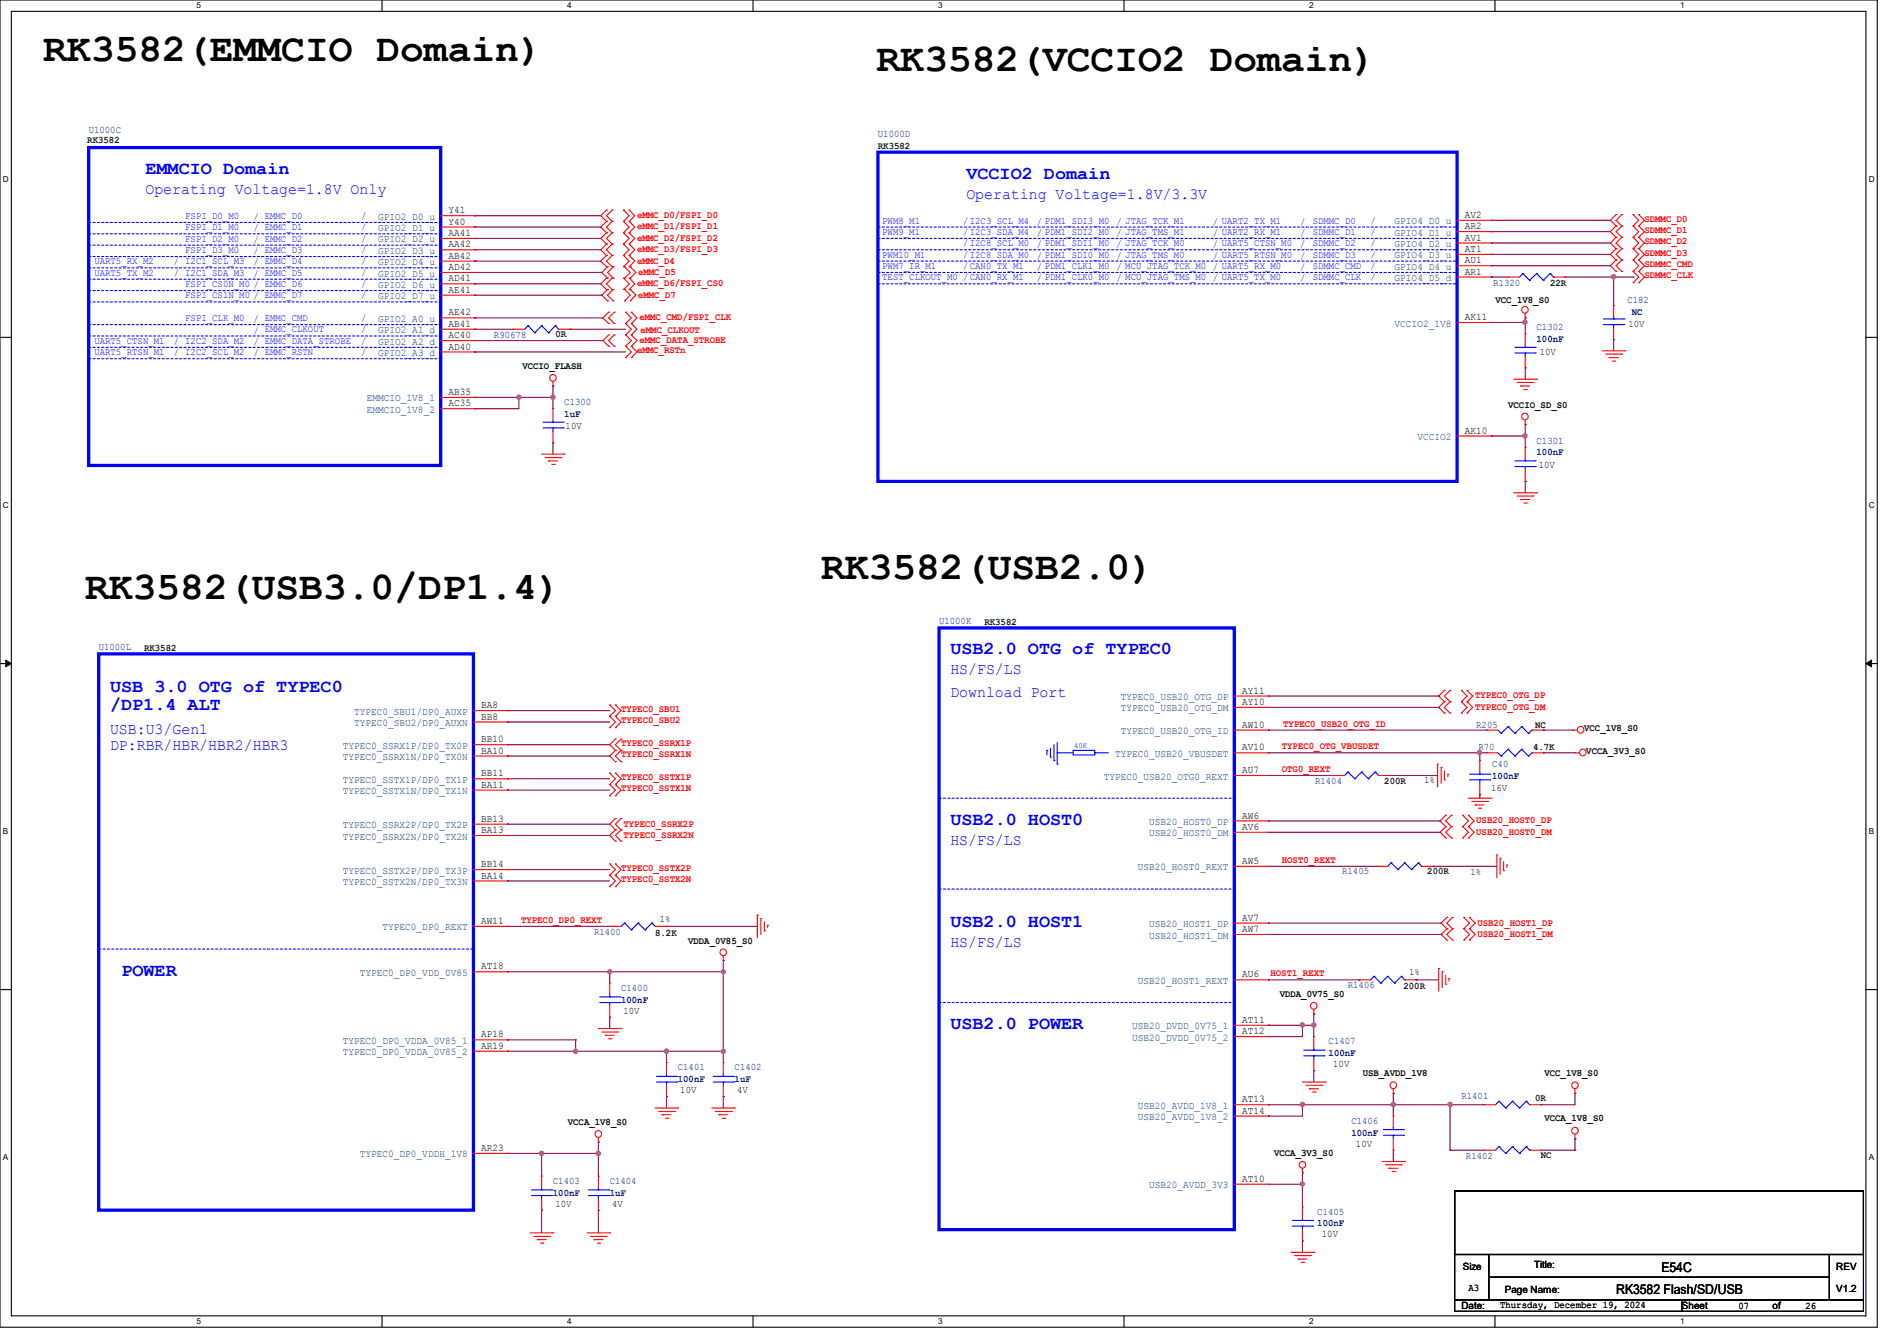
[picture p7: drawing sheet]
<svg xmlns="http://www.w3.org/2000/svg" width="297mm" height="210mm" viewBox="0 0 297 210" stroke-linecap="round" stroke-linejoin="round" font-family="sans-serif">
<path d="M0 0h293.9v207.9h-293.9zM1.8 1.8h290.3v204.3h-290.3z" fill="none" stroke="#000" stroke-width=".17"/>
<g fill="#fff">
<path d="M30.8 .2h.7v1.4h-.7z"/>
<path d="M30.8 206.2h.7v1.4h-.7z"/>
</g>
<path d="M59.8 0v1.8M59.8 206.1v1.8" fill="none" stroke="#000" stroke-width=".17"/>
<g fill="#fff">
<path d="M88.8 .2h.7v1.4h-.7z"/>
<path d="M88.8 206.2h.7v1.4h-.7z"/>
</g>
<path d="M117.9 0v1.8M117.9 206.1v1.8" fill="none" stroke="#000" stroke-width=".17"/>
<g fill="#fff">
<path d="M146.9 .2h.7v1.4h-.7z"/>
<path d="M146.9 206.2h.7v1.4h-.7z"/>
</g>
<path d="M176 0v1.8M176 206.1v1.8" fill="none" stroke="#000" stroke-width=".17"/>
<g fill="#fff">
<path d="M205 .2h.7v1.4h-.7z"/>
<path d="M205 206.2h.7v1.4h-.7z"/>
</g>
<path d="M234.1 0v1.8M234.1 206.1v1.8" fill="none" stroke="#000" stroke-width=".17"/>
<g fill="#fff">
<path d="M263.1 .2h.6v1.4h-.6z"/>
<path d="M263.1 206.2h.6v1.4h-.6z"/>
<path d="M.5 27.3h.9v1.4h-.9z"/>
<path d="M292.6 27.3h.9v1.4h-.9z"/>
<path d="M.5 78.4h.9v1.4h-.9z"/>
<path d="M292.6 78.4h.9v1.4h-.9z"/>
</g>
<path d="M0 52.8h1.8M292.1 52.8h1.8" fill="none" stroke="#000" stroke-width=".17"/>
<g fill="#fff">
<path d="M.5 129.5h.8v1.4h-.8z"/>
<path d="M292.6 129.5h.8v1.4h-.8z"/>
</g>
<path d="M0 103.9h1.8M292.1 103.9h1.8" fill="none" stroke="#000" stroke-width=".17"/>
<path d="M.9 103.4l.9 .5-.9 .5zM292.1 103.9l.9-.5v1z" fill="#000" stroke="#000" stroke-width=".16"/>
<g fill="#fff">
<path d="M.5 180.5h.8v1.4h-.8z"/>
<path d="M292.6 180.5h.8v1.4h-.8z"/>
</g>
<path d="M0 155h1.8M292.1 155h1.8M227.8 186.5h64v10h-64zM227.8 196.5h5.3v7.1h-5.3zM233.1 196.5h53.3v3.5h-53.3zM286.4 196.5h5.4v7.1h-5.4zM227.8 203.6h35.5v1.8h-35.5zM233.1 200h53.3v3.6h-53.3zM263.3 203.6h28.5v1.8h-28.5z" fill="none" stroke="#000" stroke-width=".17"/>
<g fill="none" stroke="#f00" stroke-width=".17">
<path d="M69 33.8h5.3M69 35.6h5.3M69 37.3h5.3M69 39.1h5.3M74.3 33.8h.1M74.3 35.6h.1M74.3 37.3h.1M74.3 39.1h.1M95 32.9h.1M95 34.7h.1M95 36.4h.1M95 38.2h.1"/>
<path d="M95 32.9l-.9 .9 .9 .9M95 38.2l-.9 .9 .9 .9M95 34.7l-.9 .9 .9 .8M95 36.4l-.9 .9 .9 .9M95.8 34.7h.1M95.8 32.9h.1M95.8 36.4h.1M95.8 38.2h.1M95.8 36.4l-.8 .9 .8 .9M95.8 32.9l-.8 .9 .8 .9M95.8 34.7l-.8 .9 .8 .8M95.8 38.2l-.8 .9 .8 .9"/>
<path d="M97.6 34.7h.1M97.6 32.9h.1M97.6 36.4h.1M97.6 38.2h.1M97.6 36.4l.9 .9-.9 .9M97.6 32.9l.9 .9-.9 .9M97.6 34.7l.9 .9-.9 .8M97.6 38.2l.9 .9-.9 .9M98.5 34.7h.1M98.5 32.9h.1M98.5 36.4h.1M98.5 38.2h.1"/>
<path d="M98.5 34.7l.9 .9-.9 .8M98.5 38.2l.9 .9-.9 .9M98.5 32.9l.9 .9-.9 .9M98.5 36.4l.9 .9-.9 .9M228.1 34.5h5.4M228.1 36.3h5.4M228.1 38.1h5.4M228.1 39.8h5.4M233.5 34.5h.1M233.5 36.3h.1M233.5 38.1h.1M233.5 39.8h.1"/>
<path d="M253 33.6h.1M253 35.4h.1M253 37.2h.1M253 38.9h.1M253 33.6l-.9 .9 .9 .9M253 38.9l-.9 .9 .9 .9M253 35.4l-.9 .9 .9 .9M253 37.2l-.9 .9 .9 .8M253.9 35.4h.1M253.9 33.6h.1M253.9 37.2h.1M253.9 38.9h.1"/>
<path d="M253.9 33.6l-.9 .9 .9 .9M253.9 37.2l-.9 .9 .9 .8M253.9 35.4l-.9 .9 .9 .9M253.9 38.9l-.9 .9 .9 .9M255.7 35.4h.1M255.7 33.6h.1M255.7 37.2h.1M255.7 38.9h.1M255.7 37.2l.9 .9-.9 .8M255.7 33.6l.9 .9-.9 .9M255.7 38.9l.9 .9-.9 .9M255.7 35.4l.9 .9-.9 .9"/>
<path d="M256.6 35.4h.1M256.6 33.6h.1M256.6 37.2h.1M256.6 38.9h.1M256.6 38.9l.9 .9-.9 .9M256.6 33.6l.9 .9-.9 .9M256.6 35.4l.9 .9-.9 .9M256.6 37.2l.9 .9-.9 .8M69 51.6h5.3M69 49.8h5.3M69 40.9h5.3M69 42.7h5.3"/>
<path d="M69 44.4h5.3M69 46.2h5.3M69 55.1h5.3M69 53.3h5.3M74.3 51.6h.1M74.3 49.8h.1M74.3 40.9h.1M74.3 42.7h.1M74.3 44.4h.1M74.3 46.2h.1M74.3 55.1h.1M74.3 53.3h.1"/>
<path d="M80.3 51.6h.1M80.3 51.6h1.8M86.6 59.7v.8M87.5 51.6h1.7M89.2 51.6h.1M95 40h.1M95 41.8h.1M95 43.6h.1M95 45.3h.1M95 40l-.9 .9 .9 .9M95 43.6l-.9 .8 .9 .9M95.1 41.8h.1"/>
<path d="M95.1 43.6h.1M95.1 45.3h.1M95.1 47.1h.1M95.1 41.8l-.9 .9 .9 .9M95.1 45.3l-.9 .9 .9 .9M95.3 48.9h.1M95.3 50.7h.1M95.3 52.5h.1M95.3 54.2h.1M95.3 48.9l-.9 .9 .9 .9M95.3 52.5l-.9 .8 .9 .9M95.8 41.8h.1"/>
<path d="M95.8 40h.1M95.8 45.3h.1M95.8 43.6h.1M95.8 40l-.8 .9 .8 .9M95.8 43.6l-.8 .8 .8 .9M96 43.6h.1M96 41.8h.1M96 47.1h.1M96 45.3h.1M96 41.8l-.9 .9 .9 .9M96 45.3l-.9 .9 .9 .9M96.2 50.7h.1"/>
<path d="M96.2 48.9h.1M96.2 54.2h.1M96.2 52.5h.1M96.2 48.9l-.9 .9 .9 .9M96.2 52.5l-.9 .8 .9 .9M97.6 41.8h.1M97.6 40h.1M97.6 45.3h.1M97.6 43.6h.1M97.6 43.6l.9 .8-.9 .9M97.6 40l.9 .9-.9 .9M97.8 43.6h.1"/>
<path d="M97.8 41.8h.1M97.8 47.1h.1M97.8 45.3h.1M97.8 45.3l.9 .9-.9 .9M97.8 41.8l.9 .9-.9 .9M98 52.5h.1M98 50.7h.1M98 56h.1M98 54.2h.1M98 48.9h.1M98 50.7l.8 .9-.8 .9M98 54.2l.8 .9-.8 .9"/>
<path d="M98 52.5l.8 .8-.8 .9M98 48.9l.8 .9-.8 .9M98.5 41.8h.1M98.5 40h.1M98.5 45.3h.1M98.5 43.6h.1M98.5 40l.9 .9-.9 .9M98.5 43.6l.9 .8-.9 .9M98.7 43.6h.1M98.7 41.8h.1M98.7 47.1h.1M98.7 45.3h.1"/>
<path d="M98.7 41.8l.9 .9-.9 .9M98.7 45.3l.9 .9-.9 .9M98.8 52.5h.1M98.8 50.7h.1M98.8 56h.1M98.8 54.2h.1M98.8 48.9h.1M98.8 50.7l.9 .9-.9 .9M98.8 54.2l.9 .9-.9 .9M98.8 48.9l.9 .9-.9 .9M98.8 52.5l.9 .8-.9 .9M228.1 43.4h5.4"/>
<path d="M228.1 41.6h5.4M228.1 50.5h5.4M233.5 43.4h.1M233.5 41.6h.1M233.5 50.5h.1M236.1 43.4h.1M236.1 43.4h1.8M237 59.4h3.6M237.5 59.9h2.5M238.8 49.8h.1M238.8 52.3h.1M238.8 57.6h.1"/>
<path d="M238.8 49.1v.7M238.8 52.3v1.8M238.8 55.8v1.8M240 59.9h.1M240.6 59.4h.1M243.2 43.4h1.8M245 43.4h.1M250.9 54.9h3.5M251.4 55.5h2.5M251.9 56h.1M251.9 56h1.5M252.5 56.6h.3"/>
<path d="M252.6 47.8h.1M252.6 53.2h.1M252.6 47.8v1.8M252.6 51.4v1.8M252.8 56.6h.1M253 40.7h.1M253 42.5h.1M253 40.7l-.9 .9 .9 .9M253.9 55.5h.1M253.9 40.7h.1M253.9 42.5h.1M253.9 40.7l-.9 .9 .9 .9"/>
<path d="M254.4 54.9h.1M255.7 40.7h.1M255.7 42.5h.1M255.7 44.3h.1M255.7 40.7l.9 .9-.9 .9M255.7 42.5l.9 .9-.9 .9M256.6 40.7h.1M256.6 42.5h.1M256.6 44.3h.1M256.6 40.7l.9 .9-.9 .9M256.6 42.5l.9 .9-.9 .9M69 62.2h5.3"/>
<path d="M69 64h5.3M74.3 62.2h.1M74.3 64h.1M84.8 71.1h3.5M85.3 71.7h2.5M85.9 72.2h.1M85.9 72.2h1.4M86.4 72.7h.4M86.6 60.5h.1M86.6 64h.1M86.6 69.3h.1M86.6 64v1.8"/>
<path d="M86.6 67.6v1.7M86.8 72.7h.1M87.8 71.7h.1M88.3 71.1h.1M228.1 68.3h5.4M233.5 68.3h.1M237 77.2h3.6M237.5 77.7h2.5M238.1 78.2h.1M238.1 60.5h.1M238.1 78.2h1.4M238.1 60.5h1.4"/>
<path d="M238.6 78.8h.4M238.6 61h.4M238.8 66.5h.1M238.8 70.1h.1M238.8 75.4h.1M238.8 65.8v.7M238.8 70.1v1.7M238.8 73.6v1.8M239 78.8h.1M239 61h.1M240 77.7h.1M240.6 77.2h.1"/>
<path d="M74.1 111.3h5.4M74.1 113.1h5.4M74.1 116.6h5.4M74.1 118.4h5.4M79.5 111.3h.1M79.5 113.1h.1M79.5 116.6h.1M79.5 118.4h.1M95.5 112.2h.1M95.5 110.4h.1M95.5 114h.1M95.5 110.4l.9 .9-.9 .9"/>
<path d="M95.5 112.2l.9 .9-.9 .9M96.4 112.2h.1M96.4 110.4h.1M96.4 114h.1M96.4 115.7h.1M96.4 117.5h.1M96.4 119.3h.1M96.4 110.4l.8 .9-.8 .9M96.4 112.2l.8 .9-.8 .9M96.4 115.7l-.9 .9 .9 .9M96.4 117.5l-.9 .9 .9 .9M97.2 117.5h.1"/>
<path d="M97.2 115.7h.1M97.2 119.3h.1M97.2 115.7l-.8 .9 .8 .9M97.2 117.5l-.8 .9 .8 .9M193.3 117.9h5.3M193.3 114.3h5.3M193.3 109h5.3M193.3 110.8h5.3M198.6 109h.1M198.6 110.8h.1M198.6 114.3h.1M198.6 117.9h.1"/>
<path d="M225.1 119.7h.1M225.1 119.7v3.5M226.1 108.1h.1M226.1 109.9h.1M226.1 111.7h.1M226.1 108.1l-.8 .9 .8 .9M226.1 109.9l-.8 .9 .8 .9M227 109.9h.1M227 108.1h.1M227 111.7h.1M227 108.1l-.9 .9 .9 .9M227 109.9l-.9 .9 .9 .9"/>
<path d="M228.8 109.9h.1M228.8 108.1h.1M228.8 111.7h.1M228.8 108.1l.9 .9-.9 .9M228.8 109.9l.9 .9-.9 .9M229.7 109.9h.1M229.7 108.1h.1M229.7 111.7h.1M229.7 108.1l.9 .9-.9 .9M229.7 109.9l.9 .9-.9 .9M231.7 119.1h.1M231.7 119.1v1.8"/>
<path d="M232.7 117.9h.1M232.7 114.3h.1M232.7 117.9h1.8M232.7 114.3h1.8M239.9 117.9h1.7M239.9 114.3h1.7M241.6 117.9h.1M241.6 114.3h.1M246.3 114.3h.1M246.3 114.3h.7M246.6 117.9h.1M246.6 117.9h.7"/>
<path d="M74.1 122h5.4M74.1 123.7h5.4M74.1 129.1h5.4M74.1 130.9h5.4M74.1 136.2h5.4M74.1 138h5.4M79.5 122h.1M79.5 123.7h.1M79.5 129.1h.1M79.5 130.9h.1M79.5 136.2h.1M79.5 138h.1"/>
<path d="M95.5 122.9h.1M95.5 121.1h.1M95.5 124.6h.1M95.5 137.1h.1M95.5 135.3h.1M95.5 138.9h.1M95.5 121.1l.9 .9-.9 .9M95.5 122.9l.9 .8-.9 .9M95.5 135.3l.9 .9-.9 .9M95.5 137.1l.9 .9-.9 .9M96.4 122.9h.1M96.4 121.1h.1"/>
<path d="M96.4 124.6h.1M96.4 128.2h.1M96.4 130h.1M96.4 131.7h.1M96.4 137.1h.1M96.4 135.3h.1M96.4 138.9h.1M96.4 121.1l.8 .9-.8 .9M96.4 122.9l.8 .8-.8 .9M96.4 128.2l-.9 .9 .9 .9M96.4 130l-.9 .9 .9 .8M96.4 135.3l.8 .9-.8 .9"/>
<path d="M96.4 137.1l.8 .9-.8 .9M97.2 130h.1M97.2 128.2h.1M97.2 131.7h.1M97.2 128.2l-.8 .9 .8 .9M97.2 130l-.8 .9 .8 .8M193.3 128.6h5.3M193.3 130.3h5.3M193.3 135.7h5.3M193.3 121.5h5.3M198.6 128.6h.1M198.6 130.3h.1"/>
<path d="M198.6 135.7h.1M198.6 121.5h.1M208.7 121.5h.1M208.7 121.5h1.8M215.5 135.7h.1M215.5 135.7h1.8M215.9 121.5h1.7M217.6 121.5h.1M222.6 135.7h1.8M224.4 135.7h.1M225.6 120.2h.1M225.6 120.2v2.5"/>
<path d="M226.1 122.1h.1M226.1 120.7v1.4M226.4 127.7h.1M226.4 129.5h.1M226.4 131.2h.1M226.4 127.7l-.9 .9 .9 .9M226.4 129.5l-.9 .8 .9 .9M226.7 121.2h.1M226.7 121.2v.4M227.2 129.5h.1M227.2 127.7h.1M227.2 131.2h.1"/>
<path d="M227.2 127.7l-.8 .9 .8 .9M227.2 129.5l-.8 .8 .8 .9M229 129.5h.1M229 127.7h.1M229 131.2h.1M229 127.7l.9 .9-.9 .9M229 129.5l.9 .8-.9 .9M229.9 129.5h.1M229.9 127.7h.1M229.9 131.2h.1M229.9 125h3.6M229.9 127.7l.9 .9-.9 .9"/>
<path d="M229.9 129.5l.9 .8-.9 .9M230.4 125.5h2.5M231 126.1h.1M231 126.1h1.4M231.5 126.6h.4M231.7 124.5h.1M231.7 122.7v1.8M231.9 126.6h.1M232.9 125.5h.1M233.5 125h.1M234.4 133.9h.1M234.4 133.9v3.6"/>
<path d="M234.9 134.4h.1M234.9 134.4v2.5M235.4 136.4h.1M235.4 135v1.4M235.9 135.5h.1M235.9 135.5v.3M74.1 145.1h5.4M74.1 152.2h5.4M79.5 145.1h.1M79.5 152.2h.1M95.5 154h.1M95.5 159.3h.1"/>
<path d="M95.5 145.1h.1M95.5 154v1.7M95.5 157.5v1.8M95.5 145.1h1.7M102.6 145.1h1.8M104.4 145.1h.1M113.2 150.4h.1M113.2 149.7v.7M118.6 143.3h.1M118.6 143.3v3.6M119.1 143.8h.1M119.1 143.8v2.5"/>
<path d="M119.7 145.8h.1M119.7 144.4v1.4M120.2 144.9h.1M120.2 144.9v.3M193.3 144.6h5.3M193.3 146.3h5.3M193.3 153.5h5.3M198.6 144.6h.1M198.6 146.3h.1M198.6 153.5h.1M205.7 158.8h.1M205.7 158.1v.7"/>
<path d="M212.8 153.5h.1M212.8 153.5h1.8M219.9 153.5h1.8M221.7 153.5h.1M225.3 151.7h.1M225.3 151.7v3.5M225.8 152.2h.1M225.8 152.2v2.5M226.4 154.1h.1M226.4 152.7v1.4M226.5 143.7h.1M226.5 145.5h.1"/>
<path d="M226.5 147.2h.1M226.5 143.7l-.9 .9 .9 .9M226.5 145.5l-.9 .8 .9 .9M226.9 153.2h.1M226.9 153.2v.4M227.4 145.5h.1M227.4 143.7h.1M227.4 147.2h.1M227.4 143.7l-.9 .9 .9 .9M227.4 145.5l-.9 .8 .9 .9M229.2 145.5h.1M229.2 143.7h.1"/>
<path d="M229.2 147.2h.1M229.2 143.7l.9 .9-.9 .9M229.2 145.5l.9 .8-.9 .9M230.1 145.5h.1M230.1 143.7h.1M230.1 147.2h.1M230.1 143.7l.9 .9-.9 .9M230.1 145.5l.9 .8-.9 .9M74.1 162.9h5.4M74.1 164.6h5.4M79.5 162.9h.1M79.5 164.6h.1"/>
<path d="M93.7 178.9h.1M93.7 161.1h3.5M93.7 178.1v.8M94.2 161.6h2.5M94.8 162.1h.1M94.8 162.1h1.4M95.3 162.7h.4M95.7 162.7h.1M96.7 161.6h.1M97.2 161.1h.1M102.6 173.5h3.5M103.1 174.1h2.5"/>
<path d="M103.7 174.6h.1M103.7 174.6h1.4M104.2 175.1h.4M104.4 166.4h.1M104.4 171.7h.1M104.4 166.4v1.8M104.4 170v1.7M104.6 175.1h.1M105.6 174.1h.1M106.1 173.5h.1M111.5 173.5h3.5M112 174.1h2.5"/>
<path d="M112.6 174.6h.1M112.6 174.6h1.4M113.1 175.1h.4M113.2 166.4h.1M113.2 171.7h.1M113.2 166.4v1.8M113.2 170v1.7M113.5 175.1h.1M114.5 174.1h.1M115 173.5h.1M193.3 160.6h5.3M193.3 162.3h5.3"/>
<path d="M193.3 173h5.3M193.3 174.8h5.3M198.6 160.6h.1M198.6 162.3h.1M198.6 173h.1M198.6 174.8h.1M203.9 169.5h3.6M204.5 170h2.5M205 170.5h.1M205 170.5h1.4M205.5 171h.4M205.7 162.3h.1"/>
<path d="M205.7 167.7h.1M205.7 162.3v1.8M205.7 165.9v1.8M205.9 171h.1M207 170h.1M207.5 169.5h.1M218.1 171.2h.1M218.1 174.8h.1M218.1 170.5v.7M218.1 174.8v1.8M218.1 178.4v1.7M232.4 173h.1"/>
<path d="M232.4 173h1.7M239.5 173h1.8M241.3 173h.1M246.6 171.2h.1M246.6 178.4h.1M246.6 170.5v.7M246.6 177.6v.8M74.1 180.6h5.4M79.5 180.6h.1M83 193.1h3.6M83.6 193.6h2.5M84.1 194.1h.1"/>
<path d="M84.1 194.1h1.4M84.6 194.7h.4M84.8 184.2h.1M84.8 189.5h.1M84.8 184.2v1.8M84.8 187.7v1.8M85 194.7h.1M86.1 193.6h.1M86.6 193.1h.1M91.9 193.1h3.6M92.5 193.6h2.5M93 194.1h.1"/>
<path d="M93 194.1h1.4M93.5 194.7h.4M93.7 184.2h.1M93.7 189.5h.1M93.7 184.2v1.8M93.7 187.7v1.8M93.9 194.7h.1M95 193.6h.1M95.5 193.1h.1M193.3 185.5h5.3M198.6 185.5h.1M202.1 196.1h3.6"/>
<path d="M202.7 196.6h2.5M203.2 197.2h.1M203.2 197.2h1.4M203.8 197.7h.3M203.9 183.7h.1M203.9 189h.1M203.9 194.4h.1M203.9 183v.7M203.9 189v1.8M203.9 192.6v1.8M204.1 197.7h.1M205.2 196.6h.1"/>
<path d="M205.7 196.1h.1M216.4 181.9h3.5M216.9 182.4h2.5M217.5 183h.1M217.5 183h1.4M218 183.5h.4M218.1 180.1h.1M218.4 183.5h.1M219.4 182.4h.1M219.9 181.9h.1M232.4 180.1h.1M232.4 180.1h1.7"/>
<path d="M239.5 180.1h1.8M241.3 180.1h.1"/>
<circle cx="86.6" cy="59.2" r=".52"/>
<circle cx="238.7" cy="48.5" r=".52"/>
<circle cx="238.7" cy="65.2" r=".52"/>
<circle cx="247.5" cy="114.3" r=".52"/>
<circle cx="247.8" cy="117.9" r=".52"/>
<circle cx="113.2" cy="149.1" r=".52"/>
<circle cx="205.7" cy="157.5" r=".52"/>
<circle cx="93.7" cy="177.6" r=".52"/>
<circle cx="218.1" cy="170" r=".52"/>
<circle cx="246.6" cy="177.1" r=".52"/>
<circle cx="246.6" cy="170" r=".52"/>
<circle cx="203.9" cy="182.4" r=".52"/>
</g>
<path d="M13.9 23.1h55.1v49.8h-55.1zM137.5 23.8h90.6v51.6h-90.6zM147 98.3h46.3v94.3h-46.3zM15.5 102.4h58.6v87.1h-58.6z" fill="none" stroke="#00f" stroke-width=".51"/>
<g fill="none" stroke="#00f" stroke-width=".17" stroke-dasharray=".3 .3">
<path d="M13.9 34.8h55.1M13.9 36.6h55.1M13.9 38.4h55.1M69 34.8h.1M69 36.6h.1M69 38.4h.1M137.5 39.1h90.4M137.5 37.3h90.4M137.5 35.6h90.4M227.9 39.1h.1M227.9 37.3h.1M227.9 35.6h.1"/>
<path d="M13.9 54.4h55.1M13.9 52.6h55.1M13.9 50.8h55.1M13.9 47.3h55.1M13.9 45.5h55.1M13.9 43.7h55.1M13.9 42h55.1M13.9 40.2h55.1M13.9 56.2h55.1M69 54.4h.1M69 52.6h.1M69 50.8h.1"/>
<path d="M69 47.3h.1M69 45.5h.1M69 43.7h.1M69 42h.1M69 40.2h.1M69 56.2h.1M137.5 44.4h90.4M137.5 42.7h90.4M137.5 40.9h90.4M227.9 44.4h.1M227.9 42.7h.1M227.9 40.9h.1"/>
<path d="M147 125h46.3M147 139.2h46.3M193.3 125h.1M193.3 139.2h.1M15.5 148.6h58.6M74.1 148.6h.1M147 157h46.3M193.3 157h.1"/>
</g>
<g fill="none" stroke="#00f" stroke-width=".17">
<path d="M82.7 51h.1M82.7 51l-.6 .6M82.7 51l1 1.1M83.7 52.1h.1M84.8 51h.1M84.8 51l-1.1 1.1M84.8 51l1.1 1.1M85.9 52.1h.1M87 51h.1M87 51l-1.1 1.1M87 51l.5 .6M87.5 51.6h.1"/>
<path d="M237.2 55.3h3.2M237.2 54.4h3.2M238.4 42.8h.1M238.4 42.8l-.5 .6M238.4 42.8l1.1 1.1M238.8 54.4h.1M238.8 55.3h.1M238.8 54.1v.3M238.8 55.3v.5M239.5 43.9h.1M240.4 55.3h.1M240.4 54.4h.1"/>
<path d="M240.6 42.8h.1M240.6 42.8l-1.1 1.1M240.6 42.8l1 1.1M241.6 43.9h.1M242.7 42.8h.1M242.7 42.8l-1.1 1.1M242.7 42.8l.5 .6M243.2 43.4h.1M251 50.8h3.3M251 50h3.3M252.6 50h.1M252.6 50.8h.1"/>
<path d="M252.6 49.6v.4M252.6 50.8v.6M254.3 50.8h.1M254.3 50h.1M85 67h3.2M85 66.1h3.2M86.6 66.1h.1M86.6 67h.1M86.6 65.8v.3M86.6 67v.6M88.2 67h.1M88.2 66.1h.1"/>
<path d="M237.2 73.1h3.2M237.2 72.2h3.2M238.8 72.2h.1M238.8 73.1h.1M238.8 71.8v.4M238.8 73.1v.5M240.4 73.1h.1M240.4 72.2h.1M163.9 117.5h.1M163.9 117.5v.7M164.5 118.6h.1M164.5 117.2v1.4"/>
<path d="M165 119.1h.1M165 116.6v2.5M165.5 117.9h.1M165.5 119.7h.1M165.5 117.9h2.5M165.5 116.3v3.4M168 117.5h3.4v.7h-3.4zM171.4 117.9h.1M171.4 117.9h2.1M234.5 117.9l.5 .5M234.5 114.3l.5 .6M235 118.4h.1"/>
<path d="M235 114.9h.1M236.1 117.3h.1M236.1 113.8h.1M236.1 117.3l-1.1 1.1M236.1 117.3l1.1 1.1M236.1 113.8l-1.1 1.1M236.1 113.8l1.1 1.1M237.2 118.4h.1M237.2 114.9h.1M238.3 117.3h.1M238.3 113.8h.1M238.3 117.3l-1.1 1.1"/>
<path d="M238.3 117.3l1 1.1M238.3 113.8l-1.1 1.1M238.3 113.8l1 1.1M239.3 118.4h.1M239.3 114.9h.1M239.9 117.9h.1M239.9 114.3h.1M239.9 117.9l-.6 .5M239.9 114.3l-.6 .6M211 120.9h.1M211 120.9l-.5 .6M211 120.9l1.1 1.1"/>
<path d="M212.1 122h.1M213.2 120.9h.1M213.2 120.9l-1.1 1.1M213.2 120.9l1 1.1M214.2 122h.1M215.3 120.9h.1M215.3 120.9l-1.1 1.1M215.3 120.9l.6 .6M215.9 121.5h.1M217.8 135.1h.1M217.8 135.1l-.5 .6M217.8 135.1l1.1 1.1"/>
<path d="M218.9 136.2h.1M219.9 135.1h.1M219.9 135.1l-1 1.1M219.9 135.1l1.1 1.1M221 136.2h.1M222.1 135.1h.1M222.1 135.1l-1.1 1.1M222.1 135.1l.5 .6M222.6 135.7h.1M230.1 122.1h3.2M230.1 121.2h3.2M231.7 121.2h.1"/>
<path d="M231.7 122.1h.1M231.7 120.9v.3M231.7 122.1v.6M233.3 122.1h.1M233.3 121.2h.1M93.9 157h3.2M93.9 156.1h3.2M95.5 156.1h.1M95.5 157h.1M95.5 155.7v.4M95.5 157v.5M97.1 157h.1"/>
<path d="M97.1 156.1h.1M97.8 144.6h.1M97.8 144.6l-.6 .5M97.8 144.6l1 1M98.8 145.6h.1M99.9 144.6h.1M99.9 144.6l-1.1 1M99.9 144.6l1.1 1M101 145.6h.1M102.1 144.6h.1M102.1 144.6l-1.1 1M102.1 144.6l.5 .5"/>
<path d="M102.6 145.1h.1M215.1 152.9h.1M215.1 152.9l-.5 .6M215.1 152.9l1.1 1.1M216.2 154h.1M217.3 152.9h.1M217.3 152.9l-1.1 1.1M217.3 152.9l1.1 1.1M218.4 154h.1M219.4 152.9h.1M219.4 152.9l-1 1.1M219.4 152.9l.5 .6"/>
<path d="M219.9 153.5h.1M102.8 169.5h3.2M102.8 168.6h3.2M104.4 168.6h.1M104.4 169.5h.1M104.4 168.2v.4M104.4 169.5v.5M106 169.5h.1M106 168.6h.1M111.7 169.5h3.2M111.7 168.6h3.2M113.2 168.6h.1"/>
<path d="M113.2 169.5h.1M113.2 168.2v.4M113.2 169.5v.5M114.9 169.5h.1M114.9 168.6h.1M204.1 165.4h3.2M204.1 164.5h3.2M205.7 164.5h.1M205.7 165.4h.1M205.7 164.1v.4M205.7 165.4v.5M207.3 165.4h.1"/>
<path d="M207.3 164.5h.1M216.6 177.8h3.2M216.6 176.9h3.2M218.1 176.9h.1M218.1 177.8h.1M218.1 176.6v.3M218.1 177.8v.6M219.8 177.8h.1M219.8 176.9h.1M234.7 172.5h.1M234.7 179.6h.1M234.7 172.5l-.6 .5"/>
<path d="M234.7 172.5l1.1 1M234.7 179.6l-.6 .5M234.7 179.6l1.1 1M235.8 173.5h.1M236.8 172.5h.1M236.8 179.6h.1M236.8 172.5l-1 1M236.8 172.5l1.1 1M236.8 179.6l-1 1M236.8 179.6l1.1 1M237.9 173.5h.1M239 172.5h.1"/>
<path d="M239 179.6h.1M239 172.5l-1.1 1M239 172.5l.5 .5M239 179.6l-1.1 1M239 179.6l.5 .5M239.5 173h.1M83.2 187.2h3.2M83.2 186.4h3.2M84.8 186.4h.1M84.8 187.2h.1M84.8 186v.4M84.8 187.2v.5"/>
<path d="M86.4 187.2h.1M86.4 186.4h.1M92.1 187.2h3.2M92.1 186.4h3.2M93.7 186.4h.1M93.7 187.2h.1M93.7 186v.4M93.7 187.2v.5M95.3 187.2h.1M95.3 186.4h.1M202.4 192h3.1M202.4 191.1h3.1"/>
<path d="M203.9 191.1h.1M203.9 192h.1M203.9 190.8v.3M203.9 192v.6M205.5 192h.1M205.5 191.1h.1M235.8 180.6h.1M237.9 180.6h.1M239.5 180.1h.1"/>
</g>
<g fill="none" stroke="#7f003f" stroke-width=".17">
<path d="M74.3 33.8h.1M74.3 35.6h.1M74.3 37.3h.1M74.3 39.1h.1M74.3 33.8h19.8M74.3 35.6h19.8M74.3 37.3h19.8M74.3 39.1h19.8M233.5 34.5h.1M233.5 36.3h.1M233.5 38.1h.1M233.5 39.8h.1"/>
<path d="M233.5 34.5h18.6M233.5 36.3h18.6M233.5 38.1h18.6M233.5 39.8h18.6M74.3 40.9h.1M74.3 42.7h.1M74.3 44.4h.1M74.3 46.2h.1M74.3 53.3h.1M74.3 55.1h.1M74.3 49.8h.1M74.3 51.6h.1"/>
<path d="M74.3 40.9h19.8M74.3 42.7h19.9M74.3 44.4h19.8M74.3 46.2h19.9M74.3 53.3h20.1M74.3 55.1h23.7M74.3 51.6h6M74.3 49.8h20.1M89.2 51.6h.1M89.2 51.6h8.8M233.5 50.5h.1M233.5 41.6h.1"/>
<path d="M233.5 43.4h.1M233.5 50.5h5.3M233.5 41.6h18.6M233.5 43.4h2.6M238.8 57.6h.1M238.8 50.5h.1M238.8 49.8h.1M238.8 49.8v2.5M238.8 57.6v1.8M245 43.4h10.7M252.6 43.4h.1M252.6 53.2h.1"/>
<path d="M252.6 43.4v4.4M252.6 53.2v1.7M255.7 43.4h.1M74.3 62.2h.1M74.3 64h.1M74.3 62.2h12.3M81.2 62.2h.1M81.2 62.2v1.8h-6.9M86.6 69.3h.1M86.6 62.2h.1M86.6 60.5h.1M86.6 60.5v3.5"/>
<path d="M86.6 69.3v1.8M233.5 68.3h.1M233.5 68.3h5.3M238.8 75.4h.1M238.8 66.5h.1M238.8 68.3h.1M238.8 66.5v3.6M238.8 75.4v1.8M79.5 116.6h.1M79.5 118.4h.1M79.5 111.3h.1M79.5 113.1h.1"/>
<path d="M79.5 116.6h16M79.5 118.4h16M79.5 111.3h16M79.5 113.1h16M198.6 114.3h.1M198.6 117.9h34.1M198.6 114.3h34.1M198.6 109h26.7M198.6 110.8h26.7M225.3 109h.1M225.3 110.8h.1M231.7 117.9h.1"/>
<path d="M231.7 117.9v1.2M241.6 117.9h.1M241.6 114.3h.1M241.6 117.9h5M241.6 114.3h4.7M79.5 122h.1M79.5 123.7h.1M79.5 129.1h.1M79.5 130.9h.1M79.5 136.2h.1M79.5 138h.1M79.5 122h16"/>
<path d="M79.5 123.7h16M79.5 129.1h16M79.5 130.9h16M79.5 136.2h16M79.5 138h16M198.6 128.6h26.9M198.6 130.3h26.9M198.6 135.7h16.9M198.6 121.5h10.1M208.7 121.5h.1M215.5 135.7h.1M217.6 121.5h.1"/>
<path d="M217.6 121.5h7.5M224.4 135.7h.1M224.4 135.7h10M225.5 128.6h.1M225.5 130.3h.1M231.7 124.5h.1M231.7 124.5v.5M79.5 152.2h.1M79.5 145.1h.1M79.5 152.2h33.7M79.5 145.1h16M95.5 159.3h.1"/>
<path d="M95.5 152.2h.1M95.5 152.2v1.8M95.5 159.3v1.8M104.4 145.1h.1M104.4 145.1h14.2M113.2 150.4h.1M113.2 152.2h.1M113.2 150.4v16M198.6 144.6h27M198.6 146.3h27M198.6 153.5h14.2M205.7 158.8h.1"/>
<path d="M205.7 158.8v3.5M212.8 153.5h.1M221.7 153.5h.1M221.7 153.5h3.6M225.6 144.6h.1M225.6 146.3h.1M79.5 162.9h.1M79.5 164.6h.1M79.5 162.9h10.6M79.5 164.6h33.7M90.1 162.9h.1M90.1 164.6h.1"/>
<path d="M90.1 162.9v1.7M93.7 178.9h.1M93.7 178.9v5.3M104.4 171.7h.1M104.4 164.6h.1M104.4 164.6v1.8M104.4 171.7v1.8M113.2 171.7h.1M113.2 164.6h.1M113.2 171.7v1.8M198.6 160.6h.1M198.6 162.3h.1"/>
<path d="M198.6 173h.1M198.6 174.8h.1M198.6 173h33.8M198.6 160.6h7.1M203.9 160.6h.1M203.9 173h.1M203.9 160.6v1.7h-5.3M203.9 173v1.8h-5.3M205.7 167.7h.1M205.7 160.6h.1M205.7 167.7v1.8M218.1 173h.1"/>
<path d="M218.1 171.2h.1M218.1 171.2v3.6M227 173h.1M227 173v7.1M241.3 173h.1M246.6 171.2h.1M246.6 178.4h.1M246.6 171.2v1.8h-5.3M246.6 178.4v1.7M79.5 180.6h.1M79.5 180.6h14.2M84.8 189.5h.1"/>
<path d="M84.8 180.6h.1M84.8 180.6v3.6M84.8 189.5v3.6M93.7 180.6h.1M93.7 189.5h.1M93.7 189.5v3.6M198.6 185.5h5.3M203.9 185.5h.1M203.9 183.7h.1M203.9 194.4h.1M203.9 183.7v5.3M203.9 194.4v1.7"/>
<path d="M218.1 181.9h.1M218.1 180.1v1.8M227 180.1h.1M227 180.1h5.4M241.3 180.1h5.3M246.6 180.1h.1"/>
</g>
<g fill="#f0f" stroke="#f0f" stroke-width=".17">
<circle cx="86.6" cy="62.2" r=".34"/>
<circle cx="81.2" cy="62.2" r=".34"/>
<circle cx="238.8" cy="68.2" r=".34"/>
<circle cx="238.8" cy="50.5" r=".34"/>
<circle cx="95.5" cy="152.2" r=".34"/>
<circle cx="84.8" cy="180.6" r=".34"/>
<circle cx="93.7" cy="180.6" r=".34"/>
<circle cx="90.1" cy="164.6" r=".34"/>
<circle cx="104.4" cy="164.6" r=".34"/>
<circle cx="113.2" cy="164.6" r=".34"/>
<circle cx="113.2" cy="152.2" r=".34"/>
<circle cx="231.6" cy="117.9" r=".34"/>
<circle cx="227" cy="173" r=".34"/>
<circle cx="218.1" cy="173" r=".34"/>
<circle cx="205.7" cy="160.5" r=".34"/>
<circle cx="203.9" cy="160.5" r=".34"/>
<circle cx="203.9" cy="185.4" r=".34"/>
<circle cx="203.9" cy="173" r=".34"/>
<circle cx="252.6" cy="43.3" r=".34"/>
</g>
<g font-size="6.2">
<text x="6.8" y="9.5">RK3582(EMMCIO Domain)</text>
<text x="137.2" y="11.1">RK3582(VCCIO2 Domain)</text>
<text x="13.3" y="93.8">RK3582(USB3.0/DP1.4)</text>
<text x="128.6" y="90.7">RK3582(USB2.0)</text>
</g>
<g font-size="2.8" fill="#00f">
<text x="22.8" y="27.3">EMMCIO Domain</text>
<text x="151.3" y="28">VCCIO2 Domain</text>
<text x="148.8" y="102.5">USB2.0 OTG of TYPEC0</text>
<text x="17.2" y="108.3">USB 3.0 OTG of TYPEC0</text>
<text x="17.2" y="111.2">/DP1.4 ALT</text>
<text x="148.8" y="129.2">USB2.0 HOST0</text>
<text x="148.8" y="145.2">USB2.0 HOST1</text>
<text x="19" y="152.8">POWER</text>
<text x="148.8" y="161.2">USB2.0 POWER</text>
</g>
<g font-size="2.5" fill="#00f">
<text x="22.8" y="30.4">Operating Voltage=1.8V Only</text>
<text x="151.3" y="31.1">Operating Voltage=1.8V/3.3V</text>
<text x="148.8" y="105.6">HS/FS/LS</text>
<text x="148.8" y="109.2">Download Port</text>
<text x="17.2" y="115">USB:U3/Gen1</text>
<text x="17.2" y="117.5">DP:RBR/HBR/HBR2/HBR3</text>
<text x="148.8" y="132.3">HS/FS/LS</text>
<text x="148.8" y="148.3">HS/FS/LS</text>
</g>
<g font-size="2.1">
<text x="253" y="202.7">RK3582 Flash/SD/USB</text>
<text x="260.1" y="199.1">E54C</text>
</g>
<g font-size="1.6" fill="#003f00">
<text x="13.7" y="22.4">RK3582</text>
<text x="137.5" y="23.3">RK3582</text>
<text x="242.7" y="44.8">22R</text>
<text x="87" y="52.8">0R</text>
<text x="22.6" y="101.9">RK3582</text>
<text x="154.1" y="97.8">RK3582</text>
<text x="240" y="117.4">4.7K</text>
<text x="240.4" y="114">NC</text>
<text x="216.7" y="122.7">200R</text>
<text x="223.5" y="136.9">200R</text>
<text x="102.6" y="146.5">8.2K</text>
<text x="219.7" y="154.9">200R</text>
<text x="240.4" y="172.5">0R</text>
<text x="241.3" y="181.4">NC</text>
</g>
<g font-size="1.6" fill="#00007f">
<text x="13.9" y="20.8">U1000C</text>
<text x="137.5" y="21.5">U1000D</text>
<text x="233.8" y="44.8">R1320</text>
<text x="254.8" y="47.5">C182</text>
<text x="77.3" y="53">R90678</text>
<text x="240.6" y="51.7">C1302</text>
<text x="240.6" y="53.5">100nF</text>
<text x="255.5" y="49.3">NC</text>
<text x="88.3" y="63.5">C1300</text>
<text x="88.3" y="65.3">1uF</text>
<text x="240.6" y="69.5">C1301</text>
<text x="240.6" y="71.3">100nF</text>
<text x="15.5" y="101.9">U1000L</text>
<text x="147" y="97.8">U1000K</text>
<text x="231.1" y="114">R205</text>
<text x="231.5" y="117.5">R70</text>
<text x="205.9" y="122.8">R1404</text>
<text x="233.6" y="120.2">C40</text>
<text x="233.6" y="122">100nF</text>
<text x="210.1" y="136.9">R1405</text>
<text x="93" y="146.5">R1400</text>
<text x="97.2" y="155.2">C1400</text>
<text x="211" y="154.7">R1406</text>
<text x="97.2" y="157">100nF</text>
<text x="106.1" y="167.6">C1401</text>
<text x="115" y="167.6">C1402</text>
<text x="208" y="163.6">C1407</text>
<text x="208" y="165.4">100nF</text>
<text x="106.1" y="169.5">100nF</text>
<text x="115" y="169.5">1uF</text>
<text x="228.8" y="172.1">R1401</text>
<text x="211.6" y="176">C1406</text>
<text x="211.6" y="177.8">100nF</text>
<text x="86.6" y="185.4">C1403</text>
<text x="95.5" y="185.4">C1404</text>
<text x="229.5" y="181.5">R1402</text>
<text x="86.6" y="187.2">100nF</text>
<text x="95.5" y="187.2">1uF</text>
<text x="206.2" y="190.2">C1405</text>
<text x="206.2" y="192.1">100nF</text>
</g>
<g font-size="1.6" fill="#00f">
<text x="29" y="34.3">FSPI_D0_M0</text>
<text x="39.7" y="34.5">/ EMMC_D0</text>
<text x="56.6" y="34.3">/</text>
<text x="138.1" y="35">PWM8_M1</text>
<text x="150.8" y="35">/I2C3_SCL_M4</text>
<text x="162.3" y="35.2">/ PDM1_SDI3_M0 / JTAG_TCK_M1</text>
<text x="189.9" y="35.2">/ UART2_TX_M1</text>
<text x="203.6" y="35.2">/</text>
<text x="205.5" y="35">SDMMC_D0</text>
<text x="214.6" y="35">/</text>
<text x="14.8" y="41.4">UART5_RX_M2</text>
<text x="27.2" y="41.4">/ I2C1_SCL_M3</text>
<text x="29" y="36.1">FSPI_D1_M0</text>
<text x="29" y="37.8">FSPI_D2_M0</text>
<text x="29" y="39.6">FSPI_D3_M0</text>
<text x="39.7" y="41.6">/ EMMC_D4</text>
<text x="39.7" y="39.8">/ EMMC_D3</text>
<text x="39.7" y="38">/ EMMC_D2</text>
<text x="39.7" y="36.2">/ EMMC_D1</text>
<text x="56.6" y="41.4">/</text>
<text x="56.6" y="39.6">/</text>
<text x="56.6" y="37.8">/</text>
<text x="56.6" y="36.1">/</text>
<text x="138.1" y="36.8">PWM9_M1</text>
<text x="138.1" y="40.3">PWM10_M1</text>
<text x="150.8" y="40.3">/I2C8_SDA_M0</text>
<text x="150.8" y="36.8">/I2C3_SDA_M4</text>
<text x="150.8" y="38.6">/I2C8_SCL_M0</text>
<text x="162.3" y="37">/ PDM1_SDI2_M0 / JTAG_TMS_M1</text>
<text x="162.3" y="38.7">/ PDM1_SDI1_M0 / JTAG_TCK_M0</text>
<text x="162.3" y="40.5">/ PDM1_SDI0_M0 / JTAG_TMS_M0</text>
<text x="189.9" y="37">/ UART2_RX_M1</text>
<text x="189.9" y="38.7">/ UART5_CTSN_M0</text>
<text x="189.9" y="40.5">/ UART5_RTSN_M0</text>
<text x="203.6" y="37">/</text>
<text x="203.6" y="38.7">/</text>
<text x="203.6" y="40.5">/</text>
<text x="205.5" y="36.8">SDMMC_D1</text>
<text x="205.5" y="38.6">SDMMC_D2</text>
<text x="205.5" y="40.3">SDMMC_D3</text>
<text x="214.6" y="36.8">/</text>
<text x="214.6" y="38.6">/</text>
<text x="214.6" y="40.3">/</text>
<text x="14.8" y="43.2">UART5_TX_M2</text>
<text x="27.2" y="43.2">/ I2C1_SDA_M3</text>
<text x="29" y="45">FSPI_CS0N_M0 / EMMC_D6</text>
<text x="29" y="46.7">FSPI_CS1N_M0 / EMMC_D7</text>
<text x="39.7" y="43.3">/ EMMC_D5</text>
<text x="56.6" y="46.7">/</text>
<text x="56.6" y="45">/</text>
<text x="56.6" y="43.2">/</text>
<text x="138.1" y="42.1">PWM7_IR_M1</text>
<text x="138.1" y="43.9">TEST_CLKOUT_M0 /CAN0_RX_M1</text>
<text x="150.8" y="42.1">/CAN0_TX_M1</text>
<text x="162.3" y="42.3">/ PDM1_CLK1_M0 / MCU_JTAG_TCK_M0 / UART5_RX_M0</text>
<text x="162.3" y="44.1">/ PDM1_CLK0_M0 / MCU_JTAG_TMS_M0 / UART5_TX_M0</text>
<text x="203.6" y="42.3">/</text>
<text x="203.6" y="44.1">/</text>
<text x="205.5" y="42.1">SDMMC_CMD</text>
<text x="205.5" y="43.9">SDMMC_CLK</text>
<text x="214.6" y="42.1">/</text>
<text x="214.6" y="43.9">/</text>
<text x="14.8" y="53.8">UART5_CTSN_M1</text>
<text x="27.2" y="53.8">/ I2C2_SDA_M2</text>
<text x="29" y="50.3">FSPI_CLK_M0</text>
<text x="39.7" y="52.2">/ EMMC_CLKOUT</text>
<text x="39.7" y="50.5">/ EMMC_CMD</text>
<text x="56.6" y="53.8">/</text>
<text x="56.6" y="52.1">/</text>
<text x="56.6" y="50.3">/</text>
<text x="14.8" y="55.6">UART5_RTSN_M1</text>
<text x="27.2" y="55.6">/ I2C2_SCL_M2</text>
<text x="39.7" y="54">/ EMMC_DATA_STROBE</text>
<text x="39.7" y="55.8">/ EMMC_RSTN</text>
<text x="56.6" y="55.6">/</text>
</g>
<g font-size="1.6" fill="#003f7f">
<text x="59.2" y="34.4">GPIO2_D0_u</text>
<text x="218.4" y="35.1">GPIO4_D0_u</text>
<text x="59.2" y="36.2">GPIO2_D1_u</text>
<text x="59.2" y="38">GPIO2_D2_u</text>
<text x="59.2" y="39.8">GPIO2_D3_u</text>
<text x="59.2" y="41.5">GPIO2_D4_u</text>
<text x="218.4" y="36.9">GPIO4_D1_u</text>
<text x="218.4" y="38.7">GPIO4_D2_u</text>
<text x="218.4" y="40.5">GPIO4_D3_u</text>
<text x="59.2" y="43.3">GPIO2_D5_u</text>
<text x="59.2" y="45.1">GPIO2_D6_u</text>
<text x="59.2" y="46.9">GPIO2_D7_u</text>
<text x="218.4" y="44">GPIO4_D5_d</text>
<text x="218.4" y="42.2">GPIO4_D4_u</text>
<text x="59.2" y="52.2">GPIO2_A1_d</text>
<text x="59.2" y="50.4">GPIO2_A0_u</text>
<text x="59.2" y="54">GPIO2_A2_d</text>
<text x="218.4" y="51.1">VCCIO2_1V8</text>
<text x="59.2" y="55.8">GPIO2_A3_d</text>
<text x="57.4" y="62.9">EMMCIO_1V8_1</text>
<text x="57.4" y="64.6">EMMCIO_1V8_2</text>
<text x="221.9" y="68.9">VCCIO2</text>
<text x="55.5" y="111.9">TYPEC0_SBU1/DP0_AUXP</text>
<text x="55.5" y="113.7">TYPEC0_SBU2/DP0_AUXN</text>
<text x="175.5" y="109.6">TYPEC0_USB20_OTG_DP</text>
<text x="175.5" y="111.4">TYPEC0_USB20_OTG_DM</text>
<text x="53.7" y="117.3">TYPEC0_SSRX1P/DP0_TX0P</text>
<text x="53.7" y="119">TYPEC0_SSRX1N/DP0_TX0N</text>
<text x="174.6" y="118.5">TYPEC0_USB20_VBUSDET</text>
<text x="175.5" y="115">TYPEC0_USB20_OTG_ID</text>
<text x="53.7" y="122.6">TYPEC0_SSTX1P/DP0_TX1P</text>
<text x="53.7" y="124.4">TYPEC0_SSTX1N/DP0_TX1N</text>
<text x="172.8" y="122.1">TYPEC0_USB20_OTG0_REXT</text>
<text x="53.7" y="129.7">TYPEC0_SSRX2P/DP0_TX2P</text>
<text x="53.7" y="131.5">TYPEC0_SSRX2N/DP0_TX2N</text>
<text x="179.9" y="129.2">USB20_HOST0_DP</text>
<text x="179.9" y="131">USB20_HOST0_DM</text>
<text x="53.7" y="136.8">TYPEC0_SSTX2P/DP0_TX3P</text>
<text x="178.1" y="136.3">USB20_HOST0_REXT</text>
<text x="53.7" y="138.6">TYPEC0_SSTX2N/DP0_TX3N</text>
<text x="59.9" y="145.7">TYPEC0_DP0_REXT</text>
<text x="179.9" y="145.2">USB20_HOST1_DP</text>
<text x="179.9" y="147">USB20_HOST1_DM</text>
<text x="56.3" y="152.8">TYPEC0_DP0_VDD_0V85</text>
<text x="178.1" y="154.1">USB20_HOST1_REXT</text>
<text x="177.2" y="161.2">USB20_DVDD_0V75_1</text>
<text x="53.7" y="163.5">TYPEC0_DP0_VDDA_0V85_1</text>
<text x="53.7" y="165.3">TYPEC0_DP0_VDDA_0V85_2</text>
<text x="177.2" y="163">USB20_DVDD_0V75_2</text>
<text x="178.1" y="173.7">USB20_AVDD_1V8_1</text>
<text x="178.1" y="175.4">USB20_AVDD_1V8_2</text>
<text x="56.3" y="181.3">TYPEC0_DP0_VDDH_1V8</text>
<text x="179.9" y="186.1">USB20_AVDD_3V3</text>
</g>
<g font-size="1.6">
<text x="70.2" y="33.4">Y41</text>
<text x="70.2" y="35.2">Y40</text>
<text x="229.4" y="34.1">AV2</text>
<text x="229.4" y="35.9">AR2</text>
<text x="70.2" y="37">AA41</text>
<text x="70.2" y="38.7">AA42</text>
<text x="70.2" y="40.5">AB42</text>
<text x="229.4" y="41.2">AU1</text>
<text x="229.4" y="37.7">AV1</text>
<text x="229.4" y="39.5">AT1</text>
<text x="70.2" y="42.3">AD42</text>
<text x="70.2" y="44.1">AD41</text>
<text x="70.2" y="45.8">AE41</text>
<text x="229.4" y="43">AR1</text>
<text x="234.1" y="47.5">VCC_1V8_S0</text>
<text x="70.2" y="51.2">AB41</text>
<text x="70.2" y="49.4">AE42</text>
<text x="70.2" y="53">AC40</text>
<text x="229.4" y="50.1">AK11</text>
<text x="255" y="51.2">10V</text>
<text x="70.2" y="54.7">AD40</text>
<text x="81.8" y="57.8">VCCIO_FLASH</text>
<text x="241.1" y="55.6">10V</text>
<text x="70.2" y="61.8">AB35</text>
<text x="70.2" y="63.6">AC35</text>
<text x="236.1" y="63.8">VCCIO_SD_S0</text>
<text x="88.6" y="67.2">10V</text>
<text x="229.4" y="67.9">AK10</text>
<text x="240.9" y="73.2">10V</text>
<text x="75.4" y="110.9">BA8</text>
<text x="75.4" y="112.7">BB8</text>
<text x="194.5" y="108.6">AY11</text>
<text x="194.5" y="110.4">AY10</text>
<text x="194.5" y="114">AW10</text>
<text x="75.4" y="116.2">BB10</text>
<text x="75.4" y="118">BA10</text>
<text x="194.5" y="117.5">AV10</text>
<text x="248" y="114.5">VCC_1V8_S0</text>
<text x="248.4" y="118.1">VCCA_3V3_S0</text>
<text x="75.4" y="121.6">BB11</text>
<text x="75.4" y="123.4">BA11</text>
<text x="194.5" y="121.1">AU7</text>
<text x="223" y="122.7">1%</text>
<text x="233.5" y="123.9">16V</text>
<text x="75.4" y="128.7">BB13</text>
<text x="75.4" y="130.5">BA13</text>
<text x="194.5" y="128.2">AW6</text>
<text x="194.5" y="130">AV6</text>
<text x="75.4" y="135.8">BB14</text>
<text x="75.4" y="137.6">BA14</text>
<text x="194.5" y="135.3">AW5</text>
<text x="230.2" y="137.1">1%</text>
<text x="75.4" y="144.7">AW11</text>
<text x="103.3" y="144.4">1%</text>
<text x="107.7" y="147.8">VDDA_0V85_S0</text>
<text x="194.5" y="144.2">AV7</text>
<text x="194.5" y="146">AW7</text>
<text x="75.4" y="151.8">AT18</text>
<text x="194.5" y="153.1">AU6</text>
<text x="220.6" y="152.7">1%</text>
<text x="97.6" y="158.7">10V</text>
<text x="194.5" y="160.2">AT11</text>
<text x="194.5" y="162">AT12</text>
<text x="200.4" y="156.1">VDDA_0V75_S0</text>
<text x="75.4" y="162.5">AP18</text>
<text x="75.4" y="164.3">AR19</text>
<text x="208.7" y="167.1">10V</text>
<text x="106.5" y="171.2">10V</text>
<text x="115.4" y="171.2">4V</text>
<text x="194.5" y="172.6">AT13</text>
<text x="213.4" y="168.6">USB_AVDD_1V8</text>
<text x="241.8" y="168.6">VCC_1V8_S0</text>
<text x="88.9" y="176.2">VCCA_1V8_S0</text>
<text x="194.5" y="174.4">AT14</text>
<text x="212.3" y="179.6">10V</text>
<text x="241.8" y="175.5">VCCA_1V8_S0</text>
<text x="75.4" y="180.3">AR23</text>
<text x="194.5" y="185.1">AT10</text>
<text x="199.5" y="181">VCCA_3V3_S0</text>
<text x="87" y="189">10V</text>
<text x="95.8" y="189">4V</text>
<text x="207" y="193.8">10V</text>
<text x="229" y="199">Size</text>
<text x="229.9" y="202.1">A3</text>
<text x="235.6" y="202.5">Page Name:</text>
<text x="240.2" y="198.6">Title:</text>
<text x="287.5" y="202.3">V1.2</text>
<text x="287.5" y="199">REV</text>
<text x="228.8" y="205">Date:</text>
<text x="234.9" y="204.8">Thursday, December 19, 2024</text>
<text x="263.3" y="205">Sheet</text>
<text x="272.2" y="205">07</text>
<text x="277.5" y="205">of</text>
<text x="282.7" y="205">26</text>
</g>
<g font-size="1.6" fill="#f00">
<text x="99.7" y="34.2">eMMC_D0/FSPI_D0</text>
<text x="99.7" y="35.9">eMMC_D1/FSPI_D1</text>
<text x="257.5" y="34.7">SDMMC_D0</text>
<text x="99.7" y="41.3">eMMC_D4</text>
<text x="99.7" y="37.7">eMMC_D2/FSPI_D2</text>
<text x="99.7" y="39.5">eMMC_D3/FSPI_D3</text>
<text x="257.5" y="36.5">SDMMC_D1</text>
<text x="257.5" y="38.3">SDMMC_D2</text>
<text x="257.5" y="40">SDMMC_D3</text>
<text x="257.5" y="41.8">SDMMC_CMD</text>
<text x="99.7" y="44.8">eMMC_D6/FSPI_CS0</text>
<text x="99.9" y="43.1">eMMC_D5</text>
<text x="99.9" y="46.6">eMMC_D7</text>
<text x="257.5" y="43.6">SDMMC_CLK</text>
<text x="100.1" y="50.2">eMMC_CMD/FSPI_CLK</text>
<text x="100.1" y="53.7">eMMC_DATA_STROBE</text>
<text x="100.3" y="52.1">eMMC_CLKOUT</text>
<text x="99.7" y="55.3">eMMC_RSTn</text>
<text x="97.2" y="111.5">TYPEC0_SBU1</text>
<text x="97.2" y="113.3">TYPEC0_SBU2</text>
<text x="200.9" y="113.8">TYPEC0_USB20_OTG_ID</text>
<text x="231" y="109.4">TYPEC0_OTG_DP</text>
<text x="231" y="111.2">TYPEC0_OTG_DM</text>
<text x="97.2" y="116.8">TYPEC0_SSRX1P</text>
<text x="97.2" y="118.6">TYPEC0_SSRX1N</text>
<text x="200.7" y="117.3">TYPEC0_OTG_VBUSDET</text>
<text x="97.2" y="122.2">TYPEC0_SSTX1P</text>
<text x="97.2" y="123.9">TYPEC0_SSTX1N</text>
<text x="200.7" y="120.9">OTG0_REXT</text>
<text x="97.6" y="129.5">TYPEC0_SSRX2P</text>
<text x="97.6" y="131.2">TYPEC0_SSRX2N</text>
<text x="231.1" y="128.9">USB20_HOST0_DP</text>
<text x="231.1" y="130.7">USB20_HOST0_DM</text>
<text x="97.2" y="136.4">TYPEC0_SSTX2P</text>
<text x="200.7" y="135.1">HOST0_REXT</text>
<text x="97.2" y="138.2">TYPEC0_SSTX2N</text>
<text x="81.6" y="144.5">TYPEC0_DP0_REXT</text>
<text x="231.3" y="144.9">USB20_HOST1_DP</text>
<text x="231.3" y="146.7">USB20_HOST1_DM</text>
<text x="198.9" y="152.9">HOST1_REXT</text>
</g>
<g font-size="1.3">
<text x="30.8" y="1.3">5</text>
<text x="88.8" y="1.3">4</text>
<text x="146.9" y="1.3">3</text>
<text x="205" y="1.3">2</text>
<text x="263.1" y="1.3">1</text>
<text x=".5" y="28.4">D</text>
<text x="292.6" y="28.4">D</text>
<text x=".5" y="79.5">C</text>
<text x="292.6" y="79.5">C</text>
<text x=".5" y="130.6">B</text>
<text x="292.6" y="130.6">B</text>
<text x=".5" y="181.7">A</text>
<text x="292.6" y="181.7">A</text>
<text x="30.8" y="207.4">5</text>
<text x="88.8" y="207.4">4</text>
<text x="146.9" y="207.4">3</text>
<text x="205" y="207.4">2</text>
<text x="263.1" y="207.4">1</text>
</g>
<text font-size="1.2" fill="#00f" x="168.2" y="117.1">40K</text>
</svg>
